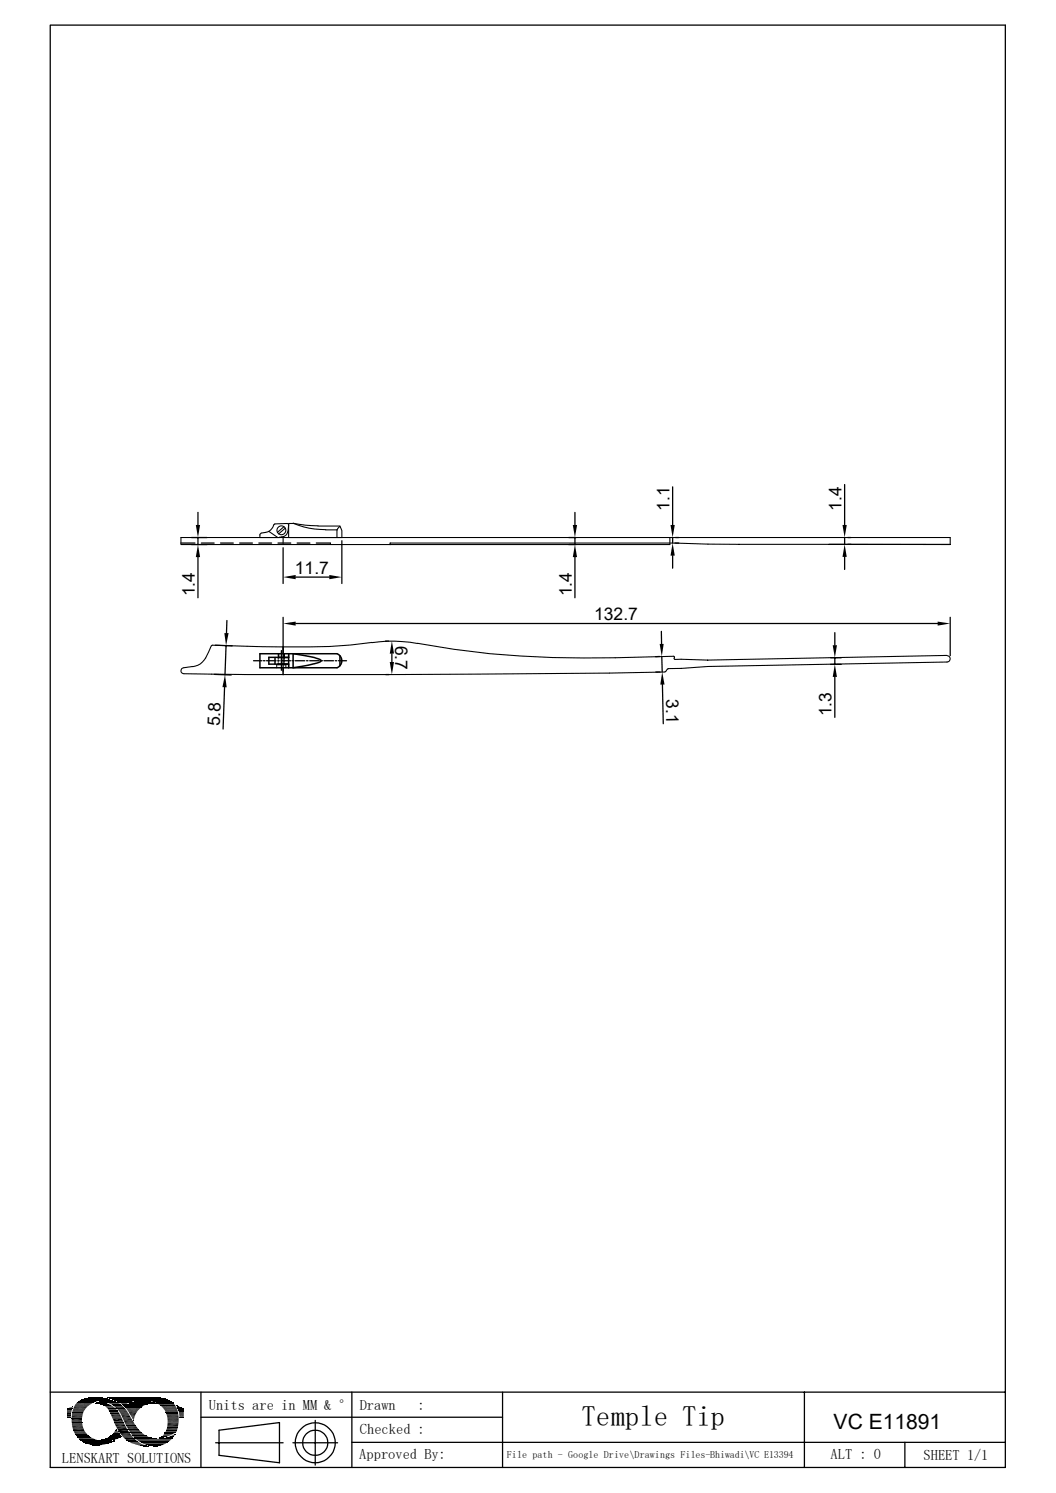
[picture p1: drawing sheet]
<svg xmlns="http://www.w3.org/2000/svg" width="210mm" height="297mm" viewBox="0 0 210 297" stroke-linecap="round" stroke-linejoin="round" font-family="sans-serif">
<g fill="none" stroke="#000" stroke-width=".25">
<path d="M10 5h189.9v286.9h-189.9zM133.8 96.9v7.5M168 96.4v8M36 108h2.8M38.1 106.9h3M38.1 108.3h3M39.4 101.9v2.5M39.4 106.9v1.4M39.4 110.8v8.1M40 108h2.6M43.9 108h2.5M47.7 108h2.5"/>
<path d="M51.5 108h2.5M55.3 108h2.5M56.3 109v7.1M58.8 114.8h6.7M59.1 108h2.5M62.9 108h2.8M68 107.6v8.5M77.6 108v.3M113.1 106.9h1.5M113.1 108.3h1.5M114.3 101.9v2.5M114.3 106.9v1.4"/>
<path d="M114.3 110.8v8.1M133.8 106.9v1.1M133.8 110.5v2.5M134.3 108h.7M134.3 106.9h.7M168 106.9v1.4M168 110.8v2.5M168.6 106.9h.6M168.6 108.3h.6M42.6 134.2l3.4 .1M42.8 128.4l3.4 .1M44.7 136.7l-.3 8.3"/>
<path d="M45 128.4l-.3 5.8M45.1 123.4l-.1 2.5M50.4 131.4h1.7M52.4 131.4h.3M53 131.4h1.9M55.2 131.4h.3M55.9 131.4h1.9M56 129.4v.6M56 130v.1M56 130.2v.6M56 130.9v.1M56 131.1v.6"/>
<path d="M56 131.7v.2M56 132v.5M56 132.6v.1M56 132.8v.5M56.3 122.8v10.8M57.4 130v.8M57.4 132.1v.7M58.1 131.4h.3M58.7 131.4h1.9M58.8 124h127.7M61 131.4h.3M61.6 131.4h1.9"/>
<path d="M63.8 131.4h.3M64.4 131.4h1.9M66.7 131.4h.3M67.3 131.4h1.6M76.7 127.6h.6M76.7 134.2h.6M77.9 130v1.7M130.4 133.7h.9M131.2 130.6h-.8M131.5 125.6l.1 2.5M131.6 130.6l.1 3.1M131.7 136.2l.2 7.8"/>
<path d="M165.2 130.9h2.1M165.2 132.2h2.1M166 125.9v2.5M166 130.9v1.3M166 134.7v8M189 122.8v7.6M10 276.9h189.9M40 276.9v15M70 276.9v15M99.9 276.9v15M160 276.9v15M14.3 282.4h2"/>
<path d="M23.1 283.9h2M23.8 285.1h2.1M33.3 283.6h2.1M40 281.9h59.9M42.9 287h13.4M43.6 284.5l12-1.5v8l-12-1.5zM58.3 287h8.8M62.7 282.6v8.9M70 286.9h129.9M180 286.9v5"/>
<circle cx="62.7" cy="287" r="2.51"/>
<circle cx="62.7" cy="287" r="4"/>
</g>
<g fill="#000">
<path d="M38.9 104.4h.9l-.4 2.5zM39.4 108.3l.4 2.5h-.9zM56.3 114.8l2.5-.4v.8zM65.5 114.4l2.5 .4-2.5 .4zM113.9 104.4h.9l-.5 2.5zM114.3 108.3l.5 2.5h-.9zM133.8 108l.4 2.5h-.9zM133.3 104.4h.9l-.4 2.5zM168 108.3l.4 2.5h-.8zM167.6 104.4h.8l-.4 2.5zM44.7 134.2l.4 2.5h-.9zM44.6 125.9h.9l-.5 2.5z"/>
<path d="M56.3 124l2.5-.3v.8zM77.9 127.5l.5 2.5h-.9zM77.5 131.7h.9l-.5 2.5zM131.2 128.1h.8l-.4 2.5zM131.7 133.7l.5 2.5h-.9zM165.6 128.4h.9l-.5 2.5zM166 132.2l.5 2.5h-.9zM186.5 123.7l2.5 .3-2.5 .5zM13.8 280h.6zM14 280h.4zM14.2 280h.2zM14.3 279.9h.1z"/>
<path d="M14.3 279.9l.1 .1zM18.1 278h1.8zM18.4 278h1.2zM18.4 278h1.5zM18.7 278h.9zM18.7 278h.6zM18.7 278h.5zM19.1 279.1h2zM19.2 279.1h1.9zM19.2 279.1h1.7zM19.2 279.1h1.8zM19.3 279.1h1.6z"/>
<path d="M19.3 279.1h1.5zM19.4 279.1h1.4zM19.4 279.2h1.9zM19.5 279.1h1.1zM19.4 279.1h1.3zM19.5 279.1h1.2zM19.6 279.1h1zM19.6 279.2h1.7zM19.6 279.2l1.8 .1zM19.7 278.8h.2zM19.6 279.1h.9zM19.7 279.1h.8z"/>
<path d="M19.7 279.1h.7zM19.8 279.1h.6zM19.8 279.3h1.7zM19.8 279.1h.5zM19.9 279l.4 .1zM19.9 279h.3zM20 279.3h1.5zM20 279.3l1.7 .1zM20.2 279.4h1.5zM20.2 279.4h1.6zM20.4 279.4h1.5zM20.4 279.4l1.6 .1z"/>
<path d="M20.5 278.7h1.8zM20.5 279.5l1.6 .1zM20.5 278.7h1.7zM20.6 278.6l1.6 .1zM20.6 279.6h1.5zM20.7 279.6l1.5 .1zM20.6 278.6h1.5zM20.7 278.6h1.4zM20.8 279.7h1.5zM20.7 278.6h1.2zM20.8 278.6h1.1zM20.8 278.6h1z"/>
<path d="M20.9 278.6h.9zM20.9 279.7h1.5zM21 278.6h.7zM21 278.6h.8zM21 279.7l1.5 .1zM21 279.8l1.6 .1zM21.1 279.9h1.5zM21.1 279.9l1.6 .1zM21.2 278.6h.3zM21 278.6h.6zM21.2 278.6h.4zM21.2 280h1.6z"/>
<path d="M21.5 278.4h.3zM21.5 279.1h2zM21.8 279.2h1.9zM21.9 279.2l1.9 .1zM22 279.3l2 .1zM22.2 279.4h1.8zM22.2 279.4l1.9 .1h-1.7zM22.2 279.4h1.8l.1 .1zM22.4 279.5l1.8 .1zM22.4 279.6h1.9zM22.5 279.6h1.8zM22.5 279.6l1.9 .1z"/>
<path d="M22.6 279.7l1.9 .1h-1.7zM22.6 279.7h1.8l.1 .1zM22.8 279.8l1.8 .1zM22.9 279.9l1.9 .2h-1.7zM22.9 279.9h1.7l.2 .2zM23.7 279h2zM23.7 279l1.9 .1zM23.8 279.1h1.8zM23.8 279.1h1.7zM23.9 279.1h1.5zM23.9 279.1h1.6zM24 279.1h1.4z"/>
<path d="M24 279.1l1.3 .1zM24 279.2l1.1 .1zM24 279.2h1.3zM24.2 279.3h.9zM24.2 279.3l.8 .1zM24.3 279.4h.7zM24.3 279.4l.6 .1zM24.4 278h1.4zM24.4 279.5h.4zM24.4 279.5h.5zM24.5 279.5h.3zM24.5 279.5l.2 .1z"/>
<path d="M24.6 279.6h.1zM27.4 278.8h2zM27.6 278.8h1.8zM27.6 278.8h1.6zM27.7 278.8h1.5zM27.9 278.8h1.3zM27.9 278.8h1.1zM27.9 278.8h1zM28.1 278.8h.8zM28.1 278.8h.6zM28.2 278.8h.5zM30.2 279.2h.6z"/>
<path d="M30.4 279.2h.5zM30.6 279.2h.3zM30.7 279.2h.2zM30.9 278h.2zM35.1 279.7h.2zM35.2 279.7h.2zM35.2 279.7l.4 .1zM35.2 279.8h.4zM35.2 279.8l.8 .2h-.7zM35.2 279.8l.8 .2zM35.3 280h.8zM13.3 280.2h1z"/>
<path d="M13.3 280.2l1 .1zM13.3 280.3h1zM13.3 280.3l1 .1zM13.3 280.4h1zM13.3 280.4l1 .1zM13.3 280.5l.9 .1zM13.3 280.5h1zM13.3 280.6l.9 .1zM13.3 280.7l.9 .1h-.9zM13.3 280.7h.9v.1zM13.3 280.8h.9zM13.3 280.8l.8 .3h-.8z"/>
<path d="M13.3 280.8h.9l-.1 .3zM13.3 281.1l.8 .2h-.8zM13.3 281.1h.8v.2zM13.3 281.3h.8zM13.3 281.3l.8 .2h-.8zM13.3 281.3h.8v.2zM13.3 281.5l.8 .1zM13.3 281.6l.8 .1zM13.3 281.6h.8zM13.3 281.7h.8zM13.3 281.7l.8 .1zM13.3 281.8l.8 .1z"/>
<path d="M13.3 281.9h.8zM13.3 281.9l.8 .1zM13.3 282h.8zM13.4 280.2h.9zM13.4 280.2h1zM13.5 280.2h.9zM13.7 280.1l.7 .1zM13.7 280.1h.7zM18.3 287.4l1.9 .1zM18.3 287.4h1.9zM18.4 287.5h1.5zM18.4 287.5h1.8z"/>
<path d="M18.6 287.5h1.2zM18.6 287.5h1.3zM18.7 287.5h.9zM18.7 287.5h1.1zM18.9 287.5h.6zM18.9 287.5h.7zM19 287.5h.5zM20.4 286.4l1.9 .1zM20.4 286.4h2zM20.5 286.5h1.8zM20.5 286.5h1.6zM20.7 286.5h1.2z"/>
<path d="M20.7 286.5h1.4zM21 286.5h.9zM21 286.5h.8zM21.2 286.5h.5zM21.2 286.5h.6zM21.3 280l1.6 .1zM21.3 286.5h.3zM21.3 286.5h.4zM21.3 280.1l1.6 .1zM21.3 280.2h1.7zM21.4 286.5h.2zM21.5 280.2h1.5z"/>
<path d="M21.5 280.2l1.5 .1zM21.5 280.3h1.6zM21.5 280.3l1.6 .1zM21.5 280.4h1.6zM21.5 280.4l1.7 .1zM21.6 280.5h1.6zM21.6 280.5l1.7 .1zM21.6 280.6l1.8 .1zM21.7 280.7h1.7zM21.7 280.7l1.8 .1h-1.7zM21.7 280.7h1.7l.1 .1zM21.8 280.8h1.7z"/>
<path d="M21.8 280.8l1.8 .2h-1.7zM21.8 280.8h1.7l.1 .2zM21.9 281l1.8 .1zM21.9 281.1h1.8zM21.9 281.1l1.8 .1zM21.5 286.7h1.1zM21.9 286.7h.7zM22 281.2l1.8 .1zM22 281.3l1.8 .1zM22 286.7h.6zM22.1 281.4l1.8 .1zM22.1 285.6h1.9z"/>
<path d="M22.1 285.6l1.9 .1zM22.1 281.5l1.9 .2h-1.8zM22.1 281.5h1.8l.1 .2zM22.2 281.7l1.8 .1zM22.2 285.5h1.8zM22.2 285.5l1.8 .1zM22.2 281.8l1.9 .1h-1.8zM22.2 281.8h1.8l.1 .1zM22.2 285.5h1.7zM22.2 286.7h.5zM22.3 281.9l1.9 .1h-1.8zM22.3 281.9h1.8l.1 .1z"/>
<path d="M22.3 286.7h.4zM22.3 285.4l1.6 .1zM22.3 285.5h1.6zM22.4 282l1.8 .1zM22.4 282.1l1.8 .1zM22.4 286.7h.3zM22.4 282.2l2.1 .5h-1.9zM22.4 282.2h1.8l.3 .5zM22.4 285.3h1.4zM22.3 285.4h1.6zM22.4 285.3l1.5 .1zM22.5 285.2h1.2z"/>
<path d="M22.5 285.2l1.3 .1h-1.4zM22.5 285.2l1.3 .1zM22.5 286.6h.3zM22.6 285.2h1.1zM22.6 286.6h.2zM22.6 285.1l1.1 .1zM22.6 282.7l1.9 .1zM22.7 282.8l1.9 .1zM22.7 282.9l1.9 .1zM22.6 285.1h1zM22.7 285l.9 .1zM22.7 286.6h.1z"/>
<path d="M22.7 283h1.9zM22.7 283l2 .2h-1.9zM22.7 283h1.9l.1 .2zM22.7 284.9l.9 .1zM22.7 286.6h.2zM22.8 284.8l.7 .1h-.8zM22.8 284.8h.7v.1zM22.8 283.2l2 .2h-1.9zM22.8 283.2h1.9l.1 .2zM22.9 284.7h.5zM22.8 284.8h.7zM22.9 284.7l.6 .1z"/>
<path d="M22.9 284.6l.5 .1zM22.9 284.6h.4zM23 284.5l.3 .1zM23 284.4h.2zM23 284.5h.2zM23 284.4l.2 .1zM23.1 283.8h1.9zM23.1 284.4h.1zM23.1 280.1h1.7zM23.2 280.1l1.8 .2h-1.6zM23.2 280.1h1.6l.2 .2zM23.2 284.1h1.9z"/>
<path d="M23.4 280.3l1.6 .1zM23.4 280.4l1.7 .1h-1.6zM23.4 280.4h1.6l.1 .1zM23.4 284.4h1.9zM23.5 280.5l1.7 .2h-1.6zM23.5 280.5h1.6l.1 .2zM23.6 284.7h1.9zM23.6 280.7l1.7 .1zM23.7 280.8l1.7 .2h-1.6zM23.7 280.8h1.6l.1 .2zM23.8 285h1.9zM23.8 281h1.6z"/>
<path d="M23.8 281l1.8 .2h-1.6zM23.8 281h1.6l.2 .2zM24 285.2l1.9 .1zM24 281.2l1.6 .1zM24 281.3l1.7 .1h-1.6zM24 281.3h1.6l.1 .1zM24.1 281.4l1.7 .2h-1.6zM24.1 281.4h1.6l.1 .2zM24.2 285.5h1.9zM24.2 281.6l1.6 .1zM24.2 281.7l1.8 .3h-1.7zM24.2 281.7h1.6l.2 .3z"/>
<path d="M24.3 282l1.8 .2h-1.7zM24.3 282h1.7l.1 .2zM24.4 285.7l1.9 .1zM24.4 282.2l1.8 .1h-1.7zM24.4 282.2h1.7l.1 .1zM24.5 282.3l1.9 .3h-1.8zM24.5 282.3h1.7l.2 .3zM24.6 282.6l1.8 .1zM24.6 282.7l1.9 .2h-1.7zM24.6 282.7h1.8l.1 .2zM24.6 286h1.9zM24.8 282.9l1.8 .1h-1.8z"/>
<path d="M24.8 282.9h1.7l.1 .1zM24.8 283l1.9 .2h-1.8zM24.8 283h1.8l.1 .2zM24.9 283.2h1.8zM24.9 283.2l1.9 .1zM24.9 286.3h1.9zM24.9 283.3h1.9zM25 283.3l1.8 .1zM25 283.4l2 .1h-1.9zM25 283.4h1.8l.2 .1zM25.1 283.5l1.9 .1zM25.1 283.6h1.9z"/>
<path d="M25.1 283.6l2 .2h-1.9zM25.1 283.6h1.9l.1 .2zM25.1 286.5h1.9zM25.2 283.8l2 .1h-1.9zM25.2 283.8h1.9l.1 .1zM25.4 280.6l2 .1zM25.4 284.1h2zM25.4 280.7l1.9 .1h-1.8zM25.4 280.7h2l-.1 .1zM25.4 286.7h1.9zM25.4 286.7l2 .1zM25.5 280.8l1.6 .3h-1.4z"/>
<path d="M25.5 280.8h1.8l-.2 .3zM25.6 286.8h1.9zM25.7 281.1h1.4zM25.7 281.1l1.3 .2h-1.2zM25.7 281.1h1.4l-.1 .2zM25.7 286.8l1.8 .1zM25.7 286.9h1.8zM25.8 286.9h1.8zM25.8 281.3l1.1 .2h-.9zM25.8 281.3h1.2l-.1 .2zM25.9 286.9l1.8 .1zM26 281.5l.9 .1z"/>
<path d="M26 281.6l.8 .1h-.7zM26 281.6h.9l-.1 .1zM26.1 281.7l.7 .1zM26.1 281.7h.7zM26.1 287l1.7 .1zM26.1 281.8l.6 .1zM26.1 281.8h.7zM26.1 287.1h1.8zM26.2 281.9l.5 .2h-.4zM26.2 281.9h.5v.2zM26.2 287.1h1.8zM26.3 282.1h.4z"/>
<path d="M26.3 282.1l.4 .1zM26.3 282.1h.4v.1zM26.4 282.2l.2 .1zM26.4 282.2h.3zM26.4 287.1l1.7 .1zM26.5 282.3l.1 .1zM26.5 282.4h.1zM26.5 282.4l.1 .1zM26.5 287.2h1.6zM26.6 287.2l1.6 .1zM26.8 287.3l1.6 .1zM27 287.4h1.5z"/>
<path d="M27.2 287.4l1.5 .1zM27.5 287.5h1.3zM27.6 287.5l1.4 .1zM28 287.6h1zM28 287.6h1.1zM28.1 287.6h1zM28.1 287.6l1.1 .1zM28.2 287.7h1.1zM28.5 287.7h.9zM28.7 287.7h.8zM28.8 287.7h.7zM28.9 287.7h.6z"/>
<path d="M29 287.7h.5zM29.1 287.7h.4zM29.2 287.7h.3zM29.3 287.7h.2zM29.9 287.6h1.9zM30 287.6l1.6 .1zM30 287.6h1.8zM30.2 287.7h1.3zM30.2 287.7h1.4zM30.4 287.7h1zM30.4 287.7h1.1zM30.5 287.7h.8z"/>
<path d="M30.5 287.7h.9zM30.6 287.7h.7zM30.7 287.7h.5zM30.7 287.7h.6zM30.8 287.7h.4zM30.8 287.7h.2zM31.8 286h.2zM31.8 286h.3zM31.8 286h.4zM31.8 286h.5zM31.9 286h.5zM31.9 285.9l.5 .1z"/>
<path d="M31.9 285.9h.7zM32 285.9h.7zM32 285.9h.8zM32.1 285.8h.8zM32.1 285.8h.9zM32.1 285.8h1zM32.2 285.8h.9zM32.3 285.7l.8 .1h-.9zM32.3 285.7h1.1zM32.3 285.7h1.2zM32.3 286.2h1.9zM32.4 285.6l1.1 .1h-1.2z"/>
<path d="M32.4 285.6h1.3zM32.5 285.5l1.2 .1zM32.5 285.5h1.3zM32.5 286.1h1.7zM32.6 285.4l1.2 .1h-1.3zM32.6 285.4h1.5l-.3 .1zM32.6 285.4h1.5zM32.6 285.4h1.6zM32.6 286.1h1.6zM32.6 285.3l1.6 .1zM32.6 285.3h1.7zM32.7 285.2l1.6 .1z"/>
<path d="M32.7 285.2h1.8zM32.7 286.1h1.5zM32.8 285.2h1.7zM32.8 285.2h1.8zM32.8 285.1h2zM32.8 285.1l1.8 .1zM32.8 286.1h1.5zM32.9 285h1.9zM32.9 286h1.4zM33.1 286h1.2zM33.1 286h1.3zM33.3 286h1.1z"/>
<path d="M33.4 285.9h1zM33.6 285.8h.9zM33.7 285.8h.8zM33.8 285.7h.7zM33.9 285.7h.6zM34 285.7h.5zM34 285.7h.6zM34.1 285.7h.5zM34.1 285.6l.5 .1zM34.1 285.6l.3-.1 .2 .1zM34.4 285.5h.3l-.1 .1zM34.4 285.5h.3z"/>
<path d="M34.5 285.5h.3zM34.6 285.4l.2 .1zM34.6 285.4h.2zM35.3 280h.9zM35.3 280l.9 .1zM35.3 280.1h1zM35.3 280.1h1.1zM35.3 280.1l1.1 .1zM35.3 280.2h1.2zM35.4 280.2h1.1zM35.4 280.2l1.1 .1zM35.4 280.3h1.1z"/>
<path d="M35.4 280.3l1.1 .1zM35.4 280.4h1.1zM35.5 280.4l1 .1zM35.5 280.5h1zM35.5 280.5l1 .1h-1zM35.5 280.5h1v.1zM35.5 280.6h1zM35.5 280.6l1 .1zM35.5 280.7h1zM35.6 280.7h.9zM35.6 280.7l.9 .1zM35.6 280.8l.9 .1z"/>
<path d="M35.6 280.9l.9 .2h-.9zM35.6 280.9h.9v.2zM35.6 281.1h.9zM35.6 281.1l.9 .2h-.9zM35.6 281.1h.9v.2zM35.6 281.3l.9 .1h-.9zM35.6 281.3h.9v.1zM35.6 281.4l.9 .1h-.8zM35.6 281.4h.9v.1zM35.7 281.5l.8 .1zM35.7 281.6l.8 .1h-.8zM35.7 281.6h.8v.1z"/>
<path d="M35.7 281.7l.8 .1zM35.7 281.8h.8zM35.7 281.8l.8 .1zM35.7 281.9l.8 .1zM35.7 282h.8zM35.8 282l.7 .1zM35.8 282.1h.7zM35.9 282.1h.6zM36 282.1h.5zM36.2 282.1h.3zM36.3 282.1h.2zM36.4 282.1h.1z"/>
</g>
<g fill="none" stroke="#000" stroke-width=".2">
<path d="M55 132.8v-.6h1.9v.6M55.3 131.2v.4M55.3 131.8v.4M55.3 130v1.1M55.5 130v.8M56.4 130v.8M56.6 131.2v.4M56.6 131.8v.4M56.6 130v1.1M14.6 280h2.7M14.7 279.8h2.7M14.7 279.9h2.6"/>
<path d="M14.8 279.7h2.8M14.9 279.5h2.9M14.9 279.6h2.7M14.9 279.4h3M15 279.4h3M15 279.3h3.2M15.2 279.1h3.2M15.2 279.2h3M15.2 279.1h3.4M15.3 279h3.5M15.3 279h3.3M15.5 278.9h3.5"/>
<path d="M15.5 278.8h3.7M15.7 278.7h3.6M15.9 278.6h3.9M16.4 278.4h5.4M16.5 278.3h5.1M16.7 278.3h4.7M16.9 278.2h4.3M17.1 278.2h3.9M17.2 278.2h3.7M17.6 278.1h2.9M19 279.2h2.3M19.6 278.7h-3.9"/>
<path d="M19.7 278.8h3.2M19.9 278.8h2.8M19.9 278.6h-3.9M19.9 278.7h2.7M20.2 278.7h2.2M20.3 278.5l-4.3 .1M20.4 278.9h2.6M20.5 278.5h-4.4M20.6 278.9h2.5M21 279h2.3M21.3 279h2M21.3 279.1h2.2"/>
<path d="M21.3 278h10.3M21.4 278.1h10.6M21.5 278.1l10.9 .1M21.6 279.1h2.1M21.8 278h7.4M21.8 278.2h10.7M21.8 278.2h10.9M21.8 278.4h-5.6M22 278.3h10.9M22.2 278.3h10.9M22.3 278.4h10.8M22.4 278.4h10.9"/>
<path d="M22.6 278.5h10.9M22.7 278.5l10.9 .1M22.8 278.6h5.1M22.9 278.6h4.7M23 278.7h4.2M23.2 278.7h3.4M23.2 278.8h3.3M23.3 278.8h3M23.5 278.9h2.7M23.5 278.9h2.5M23.6 279h2.3M24.8 279.7h3.6"/>
<path d="M24.8 279.9h3.4M24.9 279.6h3.8M24.9 280h3.2M25 279.6h3.7M25.1 279.5h3.8M25.3 279.4h3.8M25.4 279.4h3.8M25.5 279.3h4.1M25.7 279.2h4.1M26 279.1h4.8M26 279.1h4.7M26.2 279h4.4"/>
<path d="M26.4 279h4M26.6 278.9h3.5M26.8 278.9h3.1M27.1 278.8h2.6M28.2 279.9h-3.4M28.4 279.8h-3.6M28.6 279.7h-3.7M28.6 278.6h5M29 278.6h4.7M29 279.5h-3.8M29.4 278.7h4.5M29.4 279.3h-4"/>
<path d="M30 278.7h4M30.1 278.8h4M30.4 278.9h3.8M30.7 279h3.5M30.7 279h3.7M30.8 279.2h-5.1M31 279.1h3.4M31 279.1h3.5M31.2 279.2h3.3M31.4 279.3h3.3M31.6 279.4h3.1M31.6 279.4h3.2"/>
<path d="M31.7 279.5h3.1M31.9 279.6h2.9M31.9 279.6h3M32 279.7h2.9M32.1 279.8h2.9M32.2 279.9h2.8M32.3 280h2.8M14.3 281.9h2M14.3 282h2M14.3 282.3h2M14.3 282.6h2M14.3 282.7h2"/>
<path d="M14.3 282.8h2M14.3 283h2M14.3 283.1h2M14.3 281.2h2.2M14.3 281.3h2.2M14.3 281.6h2.1M14.3 283.2h2M14.3 283.3h2.1M14.3 283.5h2.1M14.4 281.1h2.2M14.4 283.6h2M14.4 281h2.2"/>
<path d="M14.4 283.9h2.1M14.4 284h2.2M14.4 280.6h2.4M14.4 280.8h2.3M14.5 280.5h2.3M14.5 284.1h2.1M14.5 284.2h2.1M14.5 280.3h2.5M14.5 280.4h2.4M14.6 284.5h2.1M14.6 280.1h2.5M14.6 280.2h2.5"/>
<path d="M14.6 284.6h2.2M14.6 284.7h2.3M14.7 284.8h2.2M14.7 284.9h2.4M14.8 285.1h2.3M14.8 285.1h2.4M14.9 285.2h2.4M15 285.3h2.3M15 285.4h2.4M15.1 285.5h2.5M15.2 285.6h2.4M15.2 285.6h2.6"/>
<path d="M15.3 285.7h2.6M15.3 285.8h2.6M15.4 285.9h2.6M15.4 285.9h2.7M15.5 286h2.7M15.5 286h2.8M15.6 286.1h2.9M15.7 286.2h2.8M15.7 286.2h2.9M15.7 286.2h3.1M15.8 286.3h3.1M15.8 286.3h3.2"/>
<path d="M15.9 286.4h3.3M16 286.5h3.4M16 286.5h3.6M16.1 286.6h3.8M16.2 286.6h4.2M16.3 286.7h4.8M16.3 286.7h6.3M16.5 286.8h6M16.5 286.8h5.9M16.6 286.9h5.7M16.7 287h5.5M16.8 287h5.2"/>
<path d="M17 287.1h4.8M17.1 287.1h4.6M17.1 287.2h4.5M17.3 287.2h4.1M17.6 287.3h3.4M17.7 287.3h3.2M17.8 287.4h2.9M18 287.4h2.5M20.3 286.4h2.3M20.7 286.3h2.6M20.9 286.2h2.5M21.1 286.2h2.4"/>
<path d="M21.1 286.2h2.5M21.4 286h2.4M21.5 286h2.3M21.7 285.9h2.3M21.8 285.8h2.3M21.9 285.7h2.2M22 285.7h2M22 285.6h2M22.3 286.9h-5.7M22.9 286.4h-2.7M23.1 286.3h-2.6M23.7 286.1h-2.5"/>
<path d="M24 285.9l-2.5 .1M25 280.1h3M25.1 280.2h2.8M25.1 280.2h2.7M25.2 280.3h2.5M25.2 280.4h2.4M25.3 280.5h2.3M25.4 280.6h2M25.5 284.4h2.1M25.5 284.4h2.2M25.7 284.6h2.2M25.7 284.8h2.3"/>
<path d="M25.8 284.8h2.2M25.9 284.9h2.3M26 285h2.2M26 285.1h2.4M26.1 285.2h2.4M26.1 285.3h2.5M26.2 285.4h2.6M26.3 285.5h2.5M26.3 285.5h2.7M26.4 285.6h2.7M26.5 285.6h2.6M26.5 285.7h2.8"/>
<path d="M26.5 285.8h3M26.7 285.9h2.9M26.7 285.9h3.1M26.8 286h3.2M26.8 286h3.3M26.8 286.1h3.7M27 286.2h3.8M27 286.2h7.2M27.1 286.3h7M27.2 286.4h6.8M27.3 286.5h6.6M27.5 286.6h6.3"/>
<path d="M27.6 286.7h6.1M27.9 286.9h5.5M28 287h5.3M28.2 287h5M28.2 287.1h4.9M28.4 287.2h4.5M28.5 287.2h4.4M28.7 287.3h4M28.7 287.4h4M29.1 287.4h3.3M29.3 287.5h3M29.6 287.6h2.4"/>
<path d="M32 286.2h2.2M32.4 280.1h2.7M32.5 280.2h2.7M32.6 280.3h2.6M32.6 280.4h2.6M32.7 280.5h2.6M32.8 280.6h2.5M32.9 280.8h2.4M32.9 285h2M32.9 280.9h2.5M32.9 284.9h2.2M32.9 284.8h2.2"/>
<path d="M33 281h2.4M33 284.8h2.1M33 284.6h2.1M33.1 281.2h2.3M33.1 284.5h2.1M33.1 284.3h2.2M33.1 284.4h2.1M33.1 281.4h2.4M33.1 281.5h2.4M33.1 284.2h2.2M33.2 281.6h2.3M33.2 281.8h2.3"/>
<path d="M33.2 283.9h2.2M33.2 284h2.1M33.3 281.9h2.2M33.3 282h2.2M33.3 283.8h2.1M33.3 282.1h2.2M33.3 282.3h2.2M33.3 282.4h2.2M33.3 283.5h2.1M33.4 282.5h2.1M33.4 282.7h2.1M33.4 282.8h2.1"/>
<path d="M33.4 282.9h2.1M33.4 283h2.1M33.5 286.8l-5.7 .1M35 284.9l-2.1 .1M35.1 284.7h-2.1M35.2 284.6h-2.1M35.5 282.9l-2.1 .1"/>
</g>
<g fill="none" stroke="#000" stroke-width=".21">
<path d="M51.9 106l-.2 .3v.6l4.3-.1M53.5 105.7l1.7 1.2M54.4 104.4l-.1 .4a2.27 2.27 0 0 1-2.3 1.2M54.7 104.3l-.2 .1M54.7 104.2l2.4-.1 .3 .3a3.2 3.2 0 0 1-.4 1.9l-.4 .4-.6 .1M56.3 106.9v1.4M56.5 104.8l-1.3 1.1M56.7 105.1l-1.3 1.1M58.3 104.1h-.9v2.8h10.6v-1.4l-.4-.9h-4.4M63.2 104.6l-2.5-.1-2.4-.4a16 16 0 0 0 6.5 1.3M64.8 105.4h2.2v1.5M65.7 108v.3"/>
<path d="M67.6 104.7l-.5 .7M133.2 106.9v1.4h-97.2v-1.4h153v1.4h-42l-12.8-.3h-56.6M36.5 132.8a.6 .6 0 0 0-.5 .7 .6 .6 0 0 0 .6 .5l12.7 .2h28.6l43.3-.3 11-.2M38.3 132.6l-1.8 .2M42 128.5l-.5 1.2a4 4 0 0 1-3.2 2.9M83 128l-1.5-.2a39 39 0 0 0-11.7 .5 224.3 224.3 0 0 1-20.7 .3l-6.9-.2-.2 .1M83 128a189.6 189.6 0 0 0 39.3 2.9l11.7-.3 .1 .2M132.4 133.6h-.2M132.7 133.1l-.3 .5M132.9 133.1h-.1M134.2 130.9l-.1 .2h.1M188.3 130.4l-47.5 .9-6.6-.1"/>
<path d="M188.3 130.4a.64 .64 0 0 1 .7 .7 .64 .64 0 0 1-.7 .6l-47.5 .9-7.9 .4M14.3 281.7h2.1M14.3 282.2h2M14.3 281.5h2.1M14.4 283.7h2.1M14.4 280.9h2.2M14.5 284.4h2.2M24 285.4h2.1M24.2 285.6h2.1M24.4 285.9h2.1M24.6 286.2h2.2M24.9 286.4h2.1"/>
<path d="M25.1 286.6h2.2M25.3 284h2M25.4 284.2h2.1M33 281.1h2.4M33.1 281.3h2.3M33.2 284.1h2.1M33.3 283.1h2.2M33.3 283.4h2.2"/>
<circle cx="56" cy="105.5" r=".88"/>
</g>
<path d="M22.9 283.6h2.1" fill="none" stroke="#000" stroke-width=".34"/>
<g fill="none" stroke="#000" stroke-width=".3">
<path d="M54.7 130.8v1.3M55.3 132.1h2.1M55.3 130.8h2.1M56.3 128.7v1.3M56.3 132.8v1.4M57.4 130v2.8h9.6M57.4 130.8h-3.9v1.3h3.9M58.3 130a21 21 0 0 1 5.3 1.2l.3 .2a2.59 2.59 0 0 1-1.8 .7l-3.8 .7zM67 130h-15.3v2.8h5.7M67.1 130a1.51 1.51 0 0 1 .9 1.4 1.51 1.51 0 0 1-.9 1.4M67.6 130.4v2.1M23.2 284.2h2.1"/>
<path d="M23.4 284.5h2.1M23.6 284.8h2.1"/>
</g>
<text font-size="5.7" x="115.6" y="283.6">Temple Tip</text>
<text font-size="4.2" x="165.8" y="284.4">VC E11891</text>
<g font-size="3.5">
<text x="133.1" y="101.7" transform="rotate(-90 133.1 101.7)">1.1</text>
<text x="167.3" y="101.7" transform="rotate(-90 167.3 101.7)">1.4</text>
<text x="38.7" y="118.7" transform="rotate(-90 38.7 118.7)">1.4</text>
<text x="58.6" y="114.2">11.7</text>
<text x="113.7" y="118.7" transform="rotate(-90 113.7 118.7)">1.4</text>
<text x="118.2" y="123.4">132.7</text>
<text x="78.6" y="128.4" transform="rotate(90 78.6 128.4)">6.7</text>
<text x="132.5" y="139.2" transform="rotate(89 132.5 139.2)">3.1</text>
<text x="165.4" y="142.5" transform="rotate(-90 165.4 142.5)">1.3</text>
<text x="43.7" y="144.5" transform="rotate(-88 43.7 144.5)">5.8</text>
</g>
<g font-size="2.9">
<text x="41.5" y="280.6">Units are in MM &amp; °</text>
<text x="71.5" y="280.6">Drawn</text>
<text x="83" y="280.6">:</text>
<text x="71.6" y="285.2">Checked :</text>
<text x="12.3" y="291.1">LENSKART SOLUTIONS</text>
<text x="71.5" y="290.1">Approved By:</text>
<text x="165.2" y="290.3">ALT : 0</text>
<text x="183.7" y="290.4">SHEET 1/1</text>
</g>
<text font-size="2" x="100.8" y="290">File path - Google Drive\Drawings Files-Bhiwadi\VC E13394</text>
</svg>
